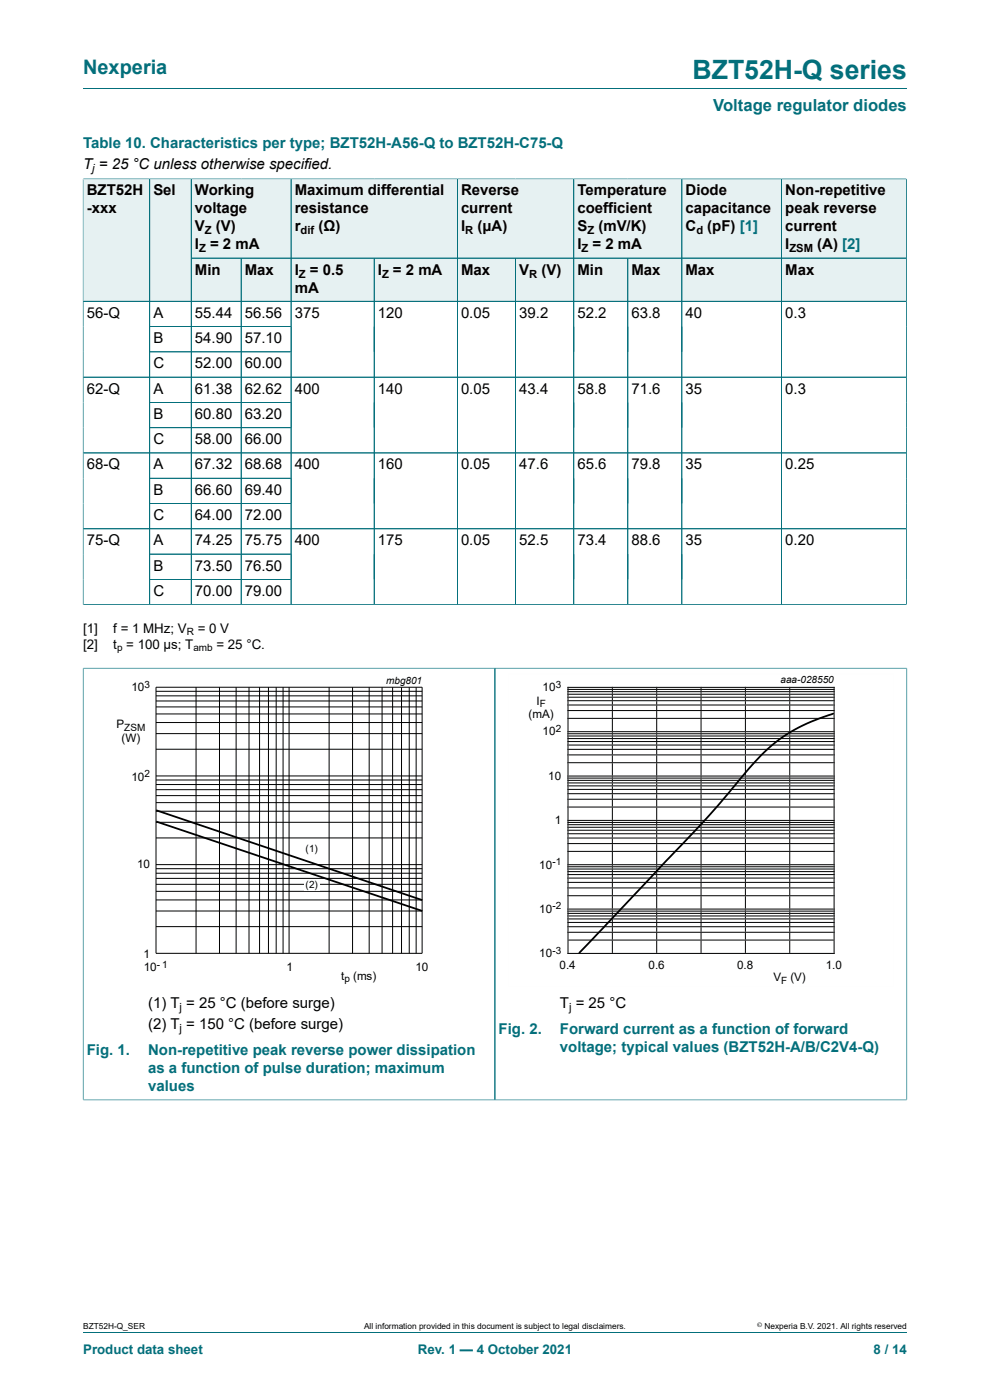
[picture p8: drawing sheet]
<svg xmlns="http://www.w3.org/2000/svg" width="210mm" height="297mm" viewBox="0 0 210 297" stroke-linecap="round" stroke-linejoin="round" font-family="sans-serif">
<path d="M17.6 18.8h174.8M40.6 38h21.1v16.8h-21.1z" fill="none" stroke="#036f7b" stroke-width=".21"/>
<path d="M40.6 38h21.1v16.7h-21.1z" fill="#e6f1f2"/>
<path d="M61.7 38h35.3v16.8h-35.3z" fill="none" stroke="#036f7b" stroke-width=".21"/>
<path d="M61.8 38h35.1v16.7h-35.1z" fill="#e6f1f2"/>
<path d="M97 38h24.7v16.8h-24.7z" fill="none" stroke="#036f7b" stroke-width=".21"/>
<path d="M97.1 38h24.5v16.7h-24.5z" fill="#e6f1f2"/>
<path d="M121.7 38h22.9v16.8h-22.9z" fill="none" stroke="#036f7b" stroke-width=".21"/>
<g fill="#e6f1f2">
<path d="M121.8 38h22.8v16.7h-22.8z"/>
<path d="M144.7 38h21v16.7h-21z"/>
</g>
<path d="M144.6 38h21.2v16.8h-21.2z" fill="none" stroke="#036f7b" stroke-width=".21"/>
<path d="M165.9 38h26.3v16.7h-26.3z" fill="#e6f1f2"/>
<path d="M17.6 37.9v26h14.1v-25.9h-14.1M192.3 37.9v16.9h-26.5v-16.8h26.5" fill="none" stroke="#036f7b" stroke-width=".21"/>
<path d="M17.7 38h14v25.9h-14z" fill="#e6f1f2"/>
<path d="M31.7 38h8.9v25.9h-8.8z" fill="none" stroke="#036f7b" stroke-width=".21"/>
<g fill="#e6f1f2">
<path d="M31.8 38h8.7v25.9h-8.7z"/>
<path d="M40.6 54.8h10.5v9.1h-10.5z"/>
</g>
<path d="M40.6 54.8h10.6v9.1h-10.6z" fill="none" stroke="#036f7b" stroke-width=".21"/>
<path d="M51.2 54.8h10.5v9.1h-10.5z" fill="#e6f1f2"/>
<path d="M51.2 54.8h10.5v9.1h-10.5z" fill="none" stroke="#036f7b" stroke-width=".21"/>
<path d="M61.8 54.8h17.5v9.1h-17.5z" fill="#e6f1f2"/>
<path d="M61.7 54.8h17.7v9.1h-17.7z" fill="none" stroke="#036f7b" stroke-width=".21"/>
<path d="M79.4 54.8h17.5v9.1h-17.5z" fill="#e6f1f2"/>
<path d="M79.4 54.8h17.6v9.1h-17.6z" fill="none" stroke="#036f7b" stroke-width=".21"/>
<path d="M97.1 54.8h12.2v9.1h-12.2z" fill="#e6f1f2"/>
<path d="M97 54.8h12.4v9.1h-12.4z" fill="none" stroke="#036f7b" stroke-width=".21"/>
<path d="M109.4 54.8h12.2v9.1h-12.2z" fill="#e6f1f2"/>
<path d="M109.4 54.8h12.3v9.1h-12.3z" fill="none" stroke="#036f7b" stroke-width=".21"/>
<path d="M121.8 54.8h11.3v9.1h-11.3z" fill="#e6f1f2"/>
<path d="M121.7 54.8h11.5v9.1h-11.5z" fill="none" stroke="#036f7b" stroke-width=".21"/>
<path d="M133.2 54.8h11.4v9.1h-11.4z" fill="#e6f1f2"/>
<path d="M133.2 54.8h11.4v9.1h-11.4z" fill="none" stroke="#036f7b" stroke-width=".21"/>
<path d="M144.7 54.8h21v9.1h-21z" fill="#e6f1f2"/>
<path d="M144.6 54.8h21.2v9.1h-21.2z" fill="none" stroke="#036f7b" stroke-width=".21"/>
<path d="M165.9 54.8h26.3v9.1h-26.3z" fill="#e6f1f2"/>
<g fill="none" stroke="#036f7b" stroke-width=".21">
<path d="M17.6 38v90.3M17.7 38h174.5M31.7 38v90.3M40.6 38v90.3M61.7 38v90.3M97 38v90.3M121.7 38v90.3M144.6 38v90.3M165.8 38v90.3M192.3 38v90.3M40.6 54.8h151.7M51.2 54.8v73.5"/>
<path d="M79.4 54.8v73.5M109.4 54.8v73.5M133.2 54.8v73.5M17.6 63.9h174.7M31.7 69.3h30M31.7 74.6h30M17.6 80h174.7M17.6 96.1h174.7M31.7 85.4h30M31.7 90.7h30M17.6 112.2h174.7M31.7 101.5h30"/>
<path d="M61.7 106.8h-30M61.7 117.5h-30M17.6 128.3h174.7M61.7 122.9h-30M17.6 141.7h87.4v91.6h-87.4M17.6 141.7v91.7"/>
</g>
<path d="M33.1 174.3l56.5 19M33.1 171.9l56.5 19.1" fill="none" stroke="#000" stroke-width=".38"/>
<g fill="none" stroke="#000" stroke-width=".21">
<path d="M33.1 145.8h56.4v56.4h-56.4zM33.1 158.9h56.4M33.1 155.6h56.4M33.1 153.3h56.4M33.1 151.5h56.4M33.1 150h56.4M33.1 148.7h56.4M33.1 147.6h56.4M33.1 146.7h56.4M41.6 145.8v56.4M46.6 145.8v56.4M50.1 145.8v56.4"/>
<path d="M52.8 145.8v56.4M55.1 145.8v56.4M56.9 145.8v56.4M58.6 145.8v56.4M60 145.8v56.4M61.3 145.8v56.4M69.8 145.8v56.4M74.8 145.8v56.4M78.3 145.8v56.4M81 145.8v56.4M83.3 145.8v56.4M85.2 145.8v56.4"/>
<path d="M86.8 145.8v56.4M88.3 145.8v56.4M33.1 177.8h56.4M33.1 174.4h56.4M33.1 172.1h56.4M33.1 170.3h56.4M33.1 168.8h56.4M33.1 167.5h56.4M33.1 166.4h56.4M33.1 165.5h56.4M33.1 164.6h56.4M33.1 196.6h56.4"/>
<path d="M33.1 193.3h56.4M33.1 190.9h56.4M33.1 189.1h56.4M33.1 187.6h56.4M33.1 186.3h56.4M33.1 185.2h56.4M33.1 184.3h56.4M33.1 183.4h56.4"/>
</g>
<g fill="#fff">
<path d="M64.5 178.8h3.3v2.5h-3.3z"/>
<path d="M64.5 186.5h3.3v2.5h-3.3z"/>
</g>
<path d="M20.4 143h81.8v66.3h-81.8z" fill="none" stroke="#fff" stroke-width=".21"/>
<path d="M17.6 141.8v91.5M17.7 141.7h174.7M105 141.7v91.6M192.4 141.7v91.7M17.7 233.3h174.7M17.6 282.6h174.8" fill="none" stroke="#036f7b" stroke-width=".21"/>
<g fill="none" stroke="#fefefe" stroke-width=".21">
<path d="M120.5 159h56.4M120.5 158.1h56.4M120.5 157.3h56.4M120.5 156.7h56.4M120.5 156.1h56.4M120.5 155.7h56.4M120.5 155.2h56.4M120.5 152.4h56.4M120.5 150.7h56.4M120.5 149.6h56.4M120.5 148.7h56.4M120.5 147.9h56.4"/>
<path d="M120.5 147.3h56.4M120.5 146.7h56.4M120.5 146.3h56.4M120.5 145.8h56.4M189.6 143h-81.8v66.3h81.8M120.5 179h56.4M120.5 177.8h56.4M120.5 176.9h56.4M120.5 176.1h56.4M120.5 175.5h56.4M120.5 175h56.4M120.5 174.5h56.4"/>
<path d="M120.5 174h56.4M120.5 171.2h56.4M120.5 169.6h56.4M120.5 168.4h56.4M120.5 167.5h56.4M120.5 166.7h56.4M120.5 166.1h56.4M120.5 165.5h56.4M120.5 165.1h56.4M120.5 164.6h56.4M120.5 161.8h56.4M120.5 160.1h56.4"/>
<path d="M120.5 199.4h56.4M120.5 197.8h56.4M120.5 196.6h56.4M120.5 195.7h56.4M120.5 194.9h56.4M120.5 194.3h56.4M120.5 193.8h56.4M120.5 193.3h56.4M120.5 192.9h56.4M120.5 190h56.4M120.5 188.4h56.4M120.5 187.2h56.4"/>
<path d="M120.5 186.3h56.4M120.5 185.5h56.4M120.5 184.9h56.4M120.5 184.4h56.4M120.5 183.9h56.4M120.5 183.4h56.4M120.5 180.6h56.4M120.5 202.3h56.4"/>
</g>
<g fill="none" stroke="#000" stroke-width=".21">
<path d="M120.5 145.8h56.4v56.5h-56.4zM120.5 159h56.4M120.5 158.1h56.4M120.5 157.3h56.4M120.5 156.7h56.4M120.5 156.1h56.4M120.5 155.7h56.4M120.5 155.2h56.4M120.5 152.4h56.4M120.5 150.7h56.4M120.5 149.6h56.4M120.5 148.7h56.4"/>
<path d="M120.5 147.9h56.4M120.5 147.3h56.4M120.5 146.7h56.4M120.5 146.3h56.4M129.9 145.8v56.5M139.3 145.8v56.5M148.7 145.8v56.5M158.1 145.8v56.5M167.5 145.8v56.5M120.5 179h56.4M120.5 177.8h56.4M120.5 176.9h56.4"/>
<path d="M120.5 176.1h56.4M120.5 175.5h56.4M120.5 175h56.4M120.5 174.5h56.4M120.5 174h56.4M120.5 171.2h56.4M120.5 169.6h56.4M120.5 168.4h56.4M120.5 167.5h56.4M120.5 166.7h56.4M120.5 166.1h56.4M120.5 165.5h56.4"/>
<path d="M120.5 165.1h56.4M120.5 164.6h56.4M120.5 161.8h56.4M120.5 160.1h56.4M120.5 199.4h56.4M120.5 197.8h56.4M120.5 196.6h56.4M120.5 195.7h56.4M120.5 194.9h56.4M120.5 194.3h56.4M120.5 193.8h56.4M120.5 193.3h56.4"/>
<path d="M120.5 192.9h56.4M120.5 190h56.4M120.5 188.4h56.4M120.5 187.2h56.4M120.5 186.3h56.4M120.5 185.5h56.4M120.5 184.9h56.4M120.5 184.4h56.4M120.5 183.9h56.4M120.5 183.4h56.4M120.5 180.6h56.4"/>
</g>
<path d="M176.7 151.4l-4.3 1.6-3.5 1.6-3.4 2.1-2.9 2.5-3.7 3.8-6.4 7.6-3.8 4.3-25.8 27.2" fill="none" stroke="#000" stroke-width=".38"/>
<text font-size="5.6" fill="#036f7b" x="146.9" y="16.8">BZT52H-Q series</text>
<text font-size="4.2" fill="#036f7b" x="17.6" y="15.6">Nexperia</text>
<text font-size="3.5" fill="#036f7b" x="151.3" y="23.7">Voltage regulator diodes</text>
<g font-size="3.2" fill="#036f7b">
<text x="17.6" y="31.3">Table 10. Characteristics per type; BZT52H-A56-Q to BZT52H-C75-Q</text>
<text x="105.8" y="219.4">Fig. 2.</text>
<text x="118.8" y="219.4">Forward current as a function of forward</text>
<text x="18.4" y="223.9">Fig. 1.</text>
<text x="31.4" y="223.9">Non-repetitive peak reverse power dissipation</text>
<text x="31.4" y="227.7">as a function of pulse duration; maximum</text>
<text x="118.8" y="223.2">voltage; typical values (BZT52H-A/B/C2V4-Q)</text>
<text x="31.4" y="231.5">values</text>
</g>
<g font-size="3.2">
<text x="17.6" y="35.8">T = 25 °C unless otherwise specified.</text>
<text x="18.4" y="41.5">BZT52H</text>
<text x="32.5" y="41.5">Sel</text>
<text x="41.3" y="41.5">Working</text>
<text x="62.5" y="41.5">Maximum differential</text>
<text x="97.8" y="41.5">Reverse</text>
<text x="122.5" y="41.5">Temperature</text>
<text x="145.4" y="41.5">Diode</text>
<text x="166.6" y="41.5">Non-repetitive</text>
<text x="18.4" y="45.3">-xxx</text>
<text x="41.3" y="45.3">voltage</text>
<text x="62.5" y="45.3">resistance</text>
<text x="97.8" y="45.3">current</text>
<text x="122.5" y="45.3">coefficient</text>
<text x="145.4" y="45.3">capacitance</text>
<text x="166.6" y="45.3">peak reverse</text>
<text x="41.3" y="49.1">V</text>
<text x="41.3" y="52.9">I</text>
<text x="44.6" y="52.9">= 2 mA</text>
<text x="45.8" y="49.1">(V)</text>
<text x="62.5" y="49.1">r</text>
<text x="67.5" y="49.1">(Ω)</text>
<text x="97.8" y="49.1">I</text>
<text x="101.3" y="49.1">(μA)</text>
<text x="122.5" y="49.1">S</text>
<text x="122.5" y="52.9">I</text>
<text x="125.7" y="52.9">= 2 mA</text>
<text x="126.9" y="49.1">(mV/K)</text>
<text x="145.4" y="49.1">C</text>
<text x="150" y="49.1">(pF) [1]</text>
<text x="166.6" y="49.1">current</text>
<text x="166.6" y="52.9">I</text>
<text x="173.4" y="52.9">(A) [2]</text>
<text x="41.3" y="58.3">Min</text>
<text x="51.9" y="58.3">Max</text>
<text x="62.5" y="58.3">I</text>
<text x="65.7" y="58.3">= 0.5</text>
<text x="80.2" y="58.3">I</text>
<text x="83.4" y="58.3">= 2 mA</text>
<text x="97.8" y="58.3">Max</text>
<text x="110.1" y="58.3">V</text>
<text x="114.9" y="58.3">(V)</text>
<text x="122.5" y="58.3">Min</text>
<text x="133.9" y="58.3">Max</text>
<text x="145.4" y="58.3">Max</text>
<text x="166.6" y="58.3">Max</text>
<text x="62.5" y="62.1">mA</text>
<text x="18.4" y="67.4">56-Q</text>
<text x="32.5" y="67.4">A</text>
<text x="41.3" y="67.4">55.44</text>
<text x="51.9" y="67.4">56.56</text>
<text x="62.5" y="67.4">375</text>
<text x="80.2" y="67.4">120</text>
<text x="97.8" y="67.4">0.05</text>
<text x="110.1" y="67.4">39.2</text>
<text x="122.5" y="67.4">52.2</text>
<text x="133.9" y="67.4">63.8</text>
<text x="145.4" y="67.4">40</text>
<text x="166.6" y="67.4">0.3</text>
<text x="32.5" y="72.8">B</text>
<text x="41.3" y="72.8">54.90</text>
<text x="51.9" y="72.8">57.10</text>
<text x="18.4" y="83.5">62-Q</text>
<text x="32.5" y="78.2">C</text>
<text x="32.5" y="83.5">A</text>
<text x="41.3" y="78.2">52.00</text>
<text x="41.3" y="83.5">61.38</text>
<text x="51.9" y="78.2">60.00</text>
<text x="51.9" y="83.5">62.62</text>
<text x="62.5" y="83.5">400</text>
<text x="80.2" y="83.5">140</text>
<text x="97.8" y="83.5">0.05</text>
<text x="110.1" y="83.5">43.4</text>
<text x="122.5" y="83.5">58.8</text>
<text x="133.9" y="83.5">71.6</text>
<text x="145.4" y="83.5">35</text>
<text x="166.6" y="83.5">0.3</text>
<text x="32.5" y="88.9">B</text>
<text x="41.3" y="88.9">60.80</text>
<text x="51.9" y="88.9">63.20</text>
<text x="32.5" y="94.2">C</text>
<text x="41.3" y="94.2">58.00</text>
<text x="51.9" y="94.2">66.00</text>
<text x="18.4" y="99.6">68-Q</text>
<text x="32.5" y="99.6">A</text>
<text x="41.3" y="99.6">67.32</text>
<text x="51.9" y="99.6">68.68</text>
<text x="62.5" y="99.6">400</text>
<text x="80.2" y="99.6">160</text>
<text x="97.8" y="99.6">0.05</text>
<text x="110.1" y="99.6">47.6</text>
<text x="122.5" y="99.6">65.6</text>
<text x="133.9" y="99.6">79.8</text>
<text x="145.4" y="99.6">35</text>
<text x="166.6" y="99.6">0.25</text>
<text x="32.5" y="105">B</text>
<text x="41.3" y="105">66.60</text>
<text x="51.9" y="105">69.40</text>
<text x="32.5" y="110.3">C</text>
<text x="41.3" y="110.3">64.00</text>
<text x="51.9" y="110.3">72.00</text>
<text x="18.4" y="115.7">75-Q</text>
<text x="32.5" y="115.7">A</text>
<text x="41.3" y="115.7">74.25</text>
<text x="51.9" y="115.7">75.75</text>
<text x="62.5" y="115.7">400</text>
<text x="80.2" y="115.7">175</text>
<text x="97.8" y="115.7">0.05</text>
<text x="110.1" y="115.7">52.5</text>
<text x="122.5" y="115.7">73.4</text>
<text x="133.9" y="115.7">88.6</text>
<text x="145.4" y="115.7">35</text>
<text x="166.6" y="115.7">0.20</text>
<text x="32.5" y="121">B</text>
<text x="41.3" y="121">73.50</text>
<text x="51.9" y="121">76.50</text>
<text x="32.5" y="126.4">C</text>
<text x="41.3" y="126.4">70.00</text>
<text x="51.9" y="126.4">79.00</text>
<text x="31.4" y="213.8">(1) T = 25 °C (before surge)</text>
<text x="118.8" y="213.9">T = 25 °C</text>
<text x="31.4" y="218.3">(2) T = 150 °C (before surge)</text>
</g>
<g font-size="2.8">
<text x="17.6" y="134.2">[1]</text>
<text x="17.6" y="137.6">[2]</text>
<text x="24" y="134.2">f = 1 MHz; V</text>
<text x="24" y="137.6">t = 100 μs; T</text>
<text x="41.9" y="134.2">= 0 V</text>
<text x="45.9" y="137.6">= 25 °C.</text>
</g>
<g font-size="2.8" fill="#036f7b">
<text x="17.6" y="287.2">Product data sheet</text>
<text x="88.6" y="287.2">Rev. 1 — 4 October 2021</text>
<text x="185.3" y="287.2">8 / 14</text>
</g>
<g font-size="2.5">
<text x="27.9" y="146.6">10</text>
<text x="113.8" y="149.5">I</text>
<text x="115.1" y="146.6">10</text>
<text x="24.7" y="154.5">P</text>
<text x="112.1" y="152.4">(mA)</text>
<text x="25.8" y="157.5">(W)</text>
<text x="115.1" y="156">10</text>
<text x="27.9" y="165.6">10</text>
<text x="116.3" y="165.4">10</text>
<text x="117.7" y="174.9">1</text>
<text x="29.1" y="184.1">10</text>
<text x="114.4" y="184.3">10</text>
<text x="114.4" y="193.7">10</text>
<text x="30.4" y="203.1">1</text>
<text x="114.4" y="203.1">10</text>
<text x="30.5" y="206">10</text>
<text x="60.8" y="206">1</text>
<text x="72.4" y="207.9">t</text>
<text x="74.9" y="207.9">(ms)</text>
<text x="88.1" y="206">10</text>
<text x="118.7" y="205.6">0.4</text>
<text x="137.6" y="205.6">0.6</text>
<text x="156.4" y="205.6">0.8</text>
<text x="164" y="208.1">V</text>
<text x="167.7" y="208.1">(V)</text>
<text x="175.2" y="205.6">1.0</text>
</g>
<g font-size="2.4">
<text x="19.6" y="36.4">j</text>
<text x="42.2" y="53.5">Z</text>
<text x="43.5" y="49.7">Z</text>
<text x="63.7" y="49.7">dif</text>
<text x="98.7" y="49.7">R</text>
<text x="123.4" y="53.5">Z</text>
<text x="124.6" y="49.7">Z</text>
<text x="147.7" y="49.7">d</text>
<text x="167.5" y="53.5">ZSM</text>
<text x="63.4" y="58.9">Z</text>
<text x="81" y="58.9">Z</text>
<text x="112.3" y="58.9">R</text>
<text x="38.1" y="214.5">j</text>
<text x="120.7" y="214.5">j</text>
<text x="38.1" y="218.9">j</text>
</g>
<g font-size="2.1">
<text x="39.6" y="134.8">R</text>
<text x="24.8" y="138.2">p</text>
<text x="41" y="138.2">amb</text>
<text x="30.7" y="145.8">3</text>
<text x="81.9" y="145">mbg801</text>
<text x="114.5" y="150">F</text>
<text x="117.9" y="145.9">3</text>
<text x="165.6" y="145">aaa-028550</text>
<text x="26.3" y="155">ZSM</text>
<text x="117.9" y="155.3">2</text>
<text x="30.7" y="164.8">2</text>
<text x="64.8" y="180.6">(1)</text>
<text x="117.2" y="183.5">-1</text>
<text x="64.8" y="188.3">(2)</text>
<text x="117.2" y="192.9">-2</text>
<text x="117.2" y="202.3">-3</text>
<text x="33.3" y="205.3">- 1</text>
<text x="73.1" y="208.4">p</text>
<text x="165.7" y="208.7">F</text>
</g>
<g font-size="1.8">
<text x="17.6" y="282">BZT52H-Q_SER</text>
<text x="77.2" y="282">All information provided in this document is subject to legal disclaimers.</text>
<text x="162.2" y="282">Nexperia B.V. 2021. All rights reserved</text>
</g>
<text font-size="1.4" x="160.6" y="281.6">©</text>
</svg>
